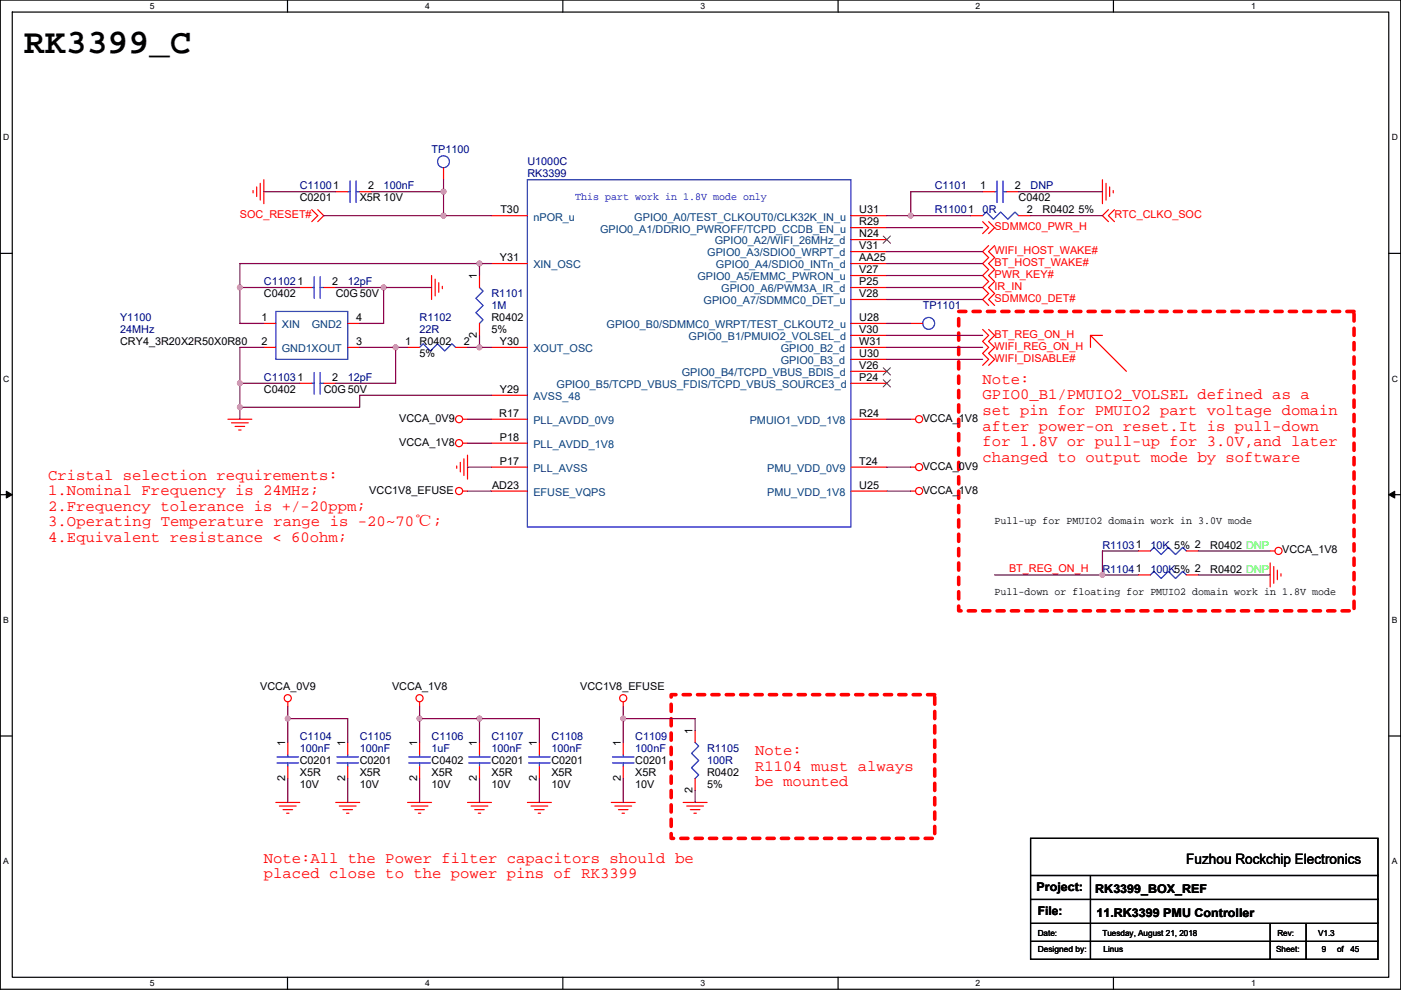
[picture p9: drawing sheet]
<svg xmlns="http://www.w3.org/2000/svg" width="297mm" height="210mm" viewBox="0 0 297 210" stroke-linecap="round" stroke-linejoin="round" font-family="sans-serif">
<path d="M.1 0h296.9v209.8h-296.9zM2.6 2.6h291.8v204.7h-291.8z" fill="none" stroke="#000" stroke-width=".25"/>
<g fill="#fff">
<path d="M31.8 .3h1v2h-1z"/>
<path d="M31.8 207.5h1v2.1h-1z"/>
</g>
<path d="M61 0v2.6M61 207.3v2.5" fill="none" stroke="#000" stroke-width=".25"/>
<g fill="#fff">
<path d="M90.1 .3h1v2h-1z"/>
<path d="M90.1 207.5h1v2.1h-1z"/>
</g>
<path d="M119.3 0v2.6M119.3 207.3v2.5" fill="none" stroke="#000" stroke-width=".25"/>
<g fill="#fff">
<path d="M148.5 .3h1v2h-1z"/>
<path d="M148.5 207.5h1v2.1h-1z"/>
</g>
<path d="M177.7 0v2.6M177.7 207.3v2.5" fill="none" stroke="#000" stroke-width=".25"/>
<g fill="#fff">
<path d="M206.9 .3h1v2h-1z"/>
<path d="M206.9 207.5h1v2.1h-1z"/>
</g>
<path d="M236.1 0v2.6M236.1 207.3v2.5" fill="none" stroke="#000" stroke-width=".25"/>
<g fill="#fff">
<path d="M265.2 .3h1v2h-1z"/>
<path d="M265.2 207.5h1v2.1h-1z"/>
<path d="M.7 28.2h1.3v2h-1.3z"/>
<path d="M295.1 28.2h1.3v2h-1.3z"/>
<path d="M.7 79.3h1.3v2.1h-1.3z"/>
<path d="M295.1 79.3h1.3v2.1h-1.3z"/>
</g>
<path d="M.1 53.7h2.5M294.4 53.7h2.6" fill="none" stroke="#000" stroke-width=".25"/>
<g fill="#fff">
<path d="M.7 130.5h1.2v2h-1.2z"/>
<path d="M295.1 130.5h1.2v2h-1.2z"/>
</g>
<path d="M.1 104.9h2.5M294.4 104.9h2.6" fill="none" stroke="#000" stroke-width=".25"/>
<path d="M1.3 104.2l1.3 .7-1.3 .7zM294.4 104.9l1.3-.7v1.4z" fill="#000" stroke="#000" stroke-width=".21"/>
<g fill="#fff">
<path d="M.7 181.7h1.2v2h-1.2z"/>
<path d="M295.1 181.7h1.2v2h-1.2z"/>
</g>
<path d="M.1 156.1h2.5M294.4 156.1h2.6M218.5 177.8h73.7v25.7h-73.7zM218.5 185.7h73.7M218.5 190.8h73.7M218.5 195.9h73.7M218.5 199.7h73.7M231.2 185.7v17.8M269.3 195.9v7.6M276.9 195.9v7.6" fill="none" stroke="#000" stroke-width=".25"/>
<g fill="none" stroke="#f00" stroke-width=".25">
<path d="M54.4 39.6v2.1M55.2 38.9v3.5M55.9 38.1v5.1M94 35.6v2.5M233.7 38.1v5.1M234.5 38.9v3.5M235.3 39.6v2.1M53.7 40.4v.5M66.1 44.5l1.3 1.2-1.3 1.3M67.4 44.5l1.2 1.2-1.2 1.3M71.2 40.7h2.5M76.3 40.7h2.5"/>
<path d="M91.5 58.4v5.1M92.3 59.2v3.6M93 60v2M101.7 58.4v2.6M104.2 55.9h7.6M104.2 45.7h7.6M180.4 45.7h7.6M180.4 48.3h7.6M180.4 50.8h7.6M180.4 55.9h7.6M180.4 53.4h7.6M180.4 58.4h7.6"/>
<path d="M205.8 45.7h2.5M208.3 40.7h2.6M208.3 47l1.3 1.3-1.3 1.3M209.6 52.1l-1.3 1.3 1.3 1.2-1.3 1.3 1.3 1.3-1.3 1.2 1.3 1.3-1.3 1.3 1.3 1.3-1.3 1.2 1.3 1.3M209.6 47l1.3 1.3-1.3 1.3M210.9 52.1l-1.3 1.3 1.3 1.2-1.3 1.3 1.3 1.3-1.3 1.2 1.3 1.3-1.3 1.3 1.3 1.3-1.3 1.2 1.3 1.3M213.4 40.7h2.6M216 45.7h2.5M235 44.5l-1.3 1.2 1.3 1.3M236 40.4v.5M236.3 44.5l-1.3 1.2 1.3 1.3M55.9 68.6h2.6"/>
<path d="M55.9 73.7h2.6M63.6 61h2.5M68.6 61h2.6M73.7 73.7h2.6M73.7 68.6h2.6M86.4 73.7h2.6M93.8 60.7v.5M96.6 73.7h2.5M101.7 68.6v2.5M104.2 73.7h7.6M180.4 78.8h7.6M180.4 76.2h7.6"/>
<path d="M180.4 73.7h7.6M180.4 71.1h7.6M180.4 68.6h7.6M180.4 63.5h7.6M180.4 61h7.6M193.1 68.6h2.5M208.3 69.9l1.3 1.2-1.3 1.3 1.3 1.3-1.3 1.3 1.3 1.2-1.3 1.3M209.6 69.9l1.3 1.2-1.3 1.3 1.3 1.3-1.3 1.3 1.3 1.2-1.3 1.3M231.2 71.1l7.6 7.7M231.2 71.1v2.6M231.2 71.1h2.5M48.3 88.9h5.1"/>
<path d="M49.1 89.7h3.5M49.8 90.4h2.1M50.6 91.2h.5M63.6 81.3h2.5M68.6 81.3h2.6M96.8 98.8v.5M97.6 98.1v2M98.1 94h1M98.1 88.9h1M98.4 97.3v3.6M99.1 96.5v5.1M104.2 99.1h7.6"/>
<path d="M104.2 88.9h7.6M104.2 94h7.6M104.2 83.8h7.6M180.4 81.3h7.6M180.4 88.9h7.6M180.4 99.1h7.6M193.1 88.9h1M193.1 99.1h1M98.1 104.2h1M104.2 104.2h7.6M180.4 104.2h7.6M193.1 104.2h1"/>
<path d="M241.4 116.9h2.5M251.5 116.9h2.6M269.3 116.9h1M269.3 119.4v5.1M241.4 121.9h2.5M251.5 121.9h2.6M270.1 120.2v3.5M270.8 120.9v2.1M271.6 121.7v.5M61 148.9v1M61 157.5v2.5M73.7 157.5v2.5"/>
<path d="M89 157.5v2.5M89 148.9v1M101.7 157.5v2.5M114.4 157.5v2.5M132.1 148.9v1M132.1 157.5v2.5M147.4 155v2.5M58.5 170.2h5.1M59.2 171h3.6M60 171.7h2M60.8 172.5h.5M61 162.6v2.5"/>
<path d="M71.2 170.2h5.1M71.9 171h3.6M72.7 171.7h2M73.5 172.5h.5M73.7 162.6v2.5M86.4 170.2h5.1M87.2 171h3.5M87.9 171.7h2.1M88.7 172.5h.5M89 162.6v2.5M99.1 170.2h5.1M99.9 171h3.5"/>
<path d="M100.6 171.7h2.1M101.4 172.5h.5M101.7 162.6v2.5M111.8 170.2h5.1M112.6 171h3.5M113.3 171.7h2.1M114.1 172.5h.5M114.4 162.6v2.5M129.6 170.2h5.1M130.4 171h3.5M131.1 171.7h2.1M131.9 172.5h.5"/>
<path d="M132.1 162.6v2.5M144.8 170.2h5.1M145.6 171h3.6M146.4 171.7h2M147.1 172.5h.5M147.4 165.1v2.6"/>
<circle cx="97.3" cy="94" r=".76"/>
<circle cx="97.3" cy="88.9" r=".76"/>
<circle cx="194.9" cy="88.9" r=".76"/>
<circle cx="194.9" cy="99.1" r=".76"/>
<circle cx="97.3" cy="104.1" r=".76"/>
<circle cx="194.9" cy="104.1" r=".76"/>
<circle cx="271.1" cy="116.8" r=".76"/>
<circle cx="61" cy="148.1" r=".76"/>
<circle cx="88.9" cy="148.1" r=".76"/>
<circle cx="132.1" cy="148.1" r=".76"/>
</g>
<path d="M203.3 66.1h83.8v63.5h-83.8zM142.3 147.3h55.9v30.5h-55.9z" fill="none" stroke="#f00" stroke-width=".76" stroke-dasharray="1.5 1.5"/>
<g fill="none" stroke="#00f" stroke-width=".25">
<path d="M74.2 38.4v4.5M75.5 38.4v4.5M111.8 38.1h68.6v73.7h-68.6zM211.4 38.4v4.5M212.7 38.4v4.5M66.6 58.7v4.6M67.9 58.7v4.6M73.7 40.7h.5M75.5 40.7h.8M208.3 45.7l.8-.7 1.5 1.5 1.5-1.5 1.6 1.5 1.5-1.5 .8 .7M210.9 40.7h.5M212.7 40.7h.7"/>
<path d="M58.5 66.1h15.2v10.1h-15.2zM66.1 61h.5M66.6 79v4.6M67.9 61h.7M67.9 79v4.6M89 73.7l.7-.8 1.5 1.5 1.6-1.5 1.5 1.5 1.5-1.5 .8 .8M101.7 61l.7 .7-1.5 1.6 1.5 1.5-1.5 1.5 1.5 1.5-.7 .8M66.1 81.3h.5M67.9 81.3h.7M243.9 116.9l.8-.8 1.5 1.5 1.5-1.5 1.5 1.5 1.6-1.5 .7 .8M243.9 121.9l.8-.7 1.5 1.5 1.5-1.5 1.5 1.5 1.6-1.5 .7 .7M147.4 157.5l.7 .8-1.5 1.5 1.5 1.5-1.5 1.5 1.5 1.6-.7 .7"/>
<path d="M58.7 161.8h4.6M58.7 160.5h4.6M61 160v.5M61 161.8v.8M71.4 161.8h4.6M71.4 160.5h4.6M73.7 160v.5M73.7 161.8v.8M86.7 161.8h4.5M86.7 160.5h4.5M89 160v.5M89 161.8v.8"/>
<path d="M99.4 161.8h4.5M99.4 160.5h4.5M101.7 160v.5M101.7 161.8v.8M112.1 161.8h4.5M112.1 160.5h4.5M114.4 160v.5M114.4 161.8v.8M129.9 161.8h4.5M129.9 160.5h4.5M132.1 160v.5M132.1 161.8v.8"/>
<circle cx="94" cy="34.3" r="1.26"/>
<circle cx="196.9" cy="68.6" r="1.26"/>
</g>
<path d="M187.3 50.1l1.5 1.5M188.8 50.1l-1.6 1.5M187.3 78l1.5 1.5M188.8 78l-1.6 1.5M187.3 80.5l1.5 1.6M188.8 80.5l-1.6 1.6" fill="none" stroke="#804000" stroke-width=".21"/>
<g fill="none" stroke="#800040" stroke-width=".25">
<path d="M94 38.1v2.6M55.9 40.7h15.3M68.6 45.7h25.4M78.8 40.7h15.2M94 40.7v5M94 45.7h10.2M101.7 55.9h-50.8v5.1M101.7 55.9v2.5M101.7 55.9h2.5M188 45.7h5.1M188 58.4h20.3M188 48.3h20.3"/>
<path d="M188 53.4h20.3M188 55.9h20.3M193.1 45.7h12.7M208.3 40.7h-15.2v5M216 40.7h17.7M218.5 45.7h15.2M50.9 61v7.6h5M50.9 61h12.7M55.9 73.7h-5v7.6h12.7M71.2 61h10.1M76.3 73.7h7.6M81.3 61h10.2"/>
<path d="M81.3 61v7.6h-5M83.9 73.7v7.6h-12.7M83.9 73.7h2.5M99.1 73.7h2.6M101.7 71.1v2.6M101.7 73.7h2.5M188 73.7h20.3M188 61h20.3M188 76.2h20.3M188 71.1h20.3M188 68.6h5.1M188 63.5h20.3"/>
<path d="M50.9 81.3v5.1M99.1 99.1h5.1M99.1 94h5.1M99.1 88.9h5.1M104.2 83.8h-27.9v2.6h-25.4v2.5M188 99.1h5.1M188 88.9h5.1M99.1 104.2h5.1M188 104.2h5.1M241.4 116.9h-7.7v5M254.1 116.9h15.2M210.9 121.9h22.8"/>
<path d="M233.7 121.9h7.7M254.1 121.9h15.2M61 149.9v2.5M61 152.4h12.7v5.1M61 152.4v5.1M89 149.9v2.5M89 152.4h12.7M89 152.4v5.1M101.7 152.4h12.7v5.1M101.7 152.4v5.1M132.1 152.4v5.1M132.1 152.4h15.3v2.6"/>
<path d="M132.1 149.9v2.5M61 165.1v5.1M73.7 165.1v5.1M89 165.1v5.1M101.7 165.1v5.1M114.4 165.1v5.1M132.1 165.1v5.1M147.4 167.7v2.5"/>
</g>
<g fill="#f0f" stroke="#f0f" stroke-width=".25">
<circle cx="61" cy="152.4" r=".5"/>
<circle cx="94" cy="45.7" r=".5"/>
<circle cx="83.9" cy="73.7" r=".5"/>
<circle cx="101.6" cy="55.9" r=".5"/>
<circle cx="50.8" cy="81.3" r=".5"/>
<circle cx="101.6" cy="73.7" r=".5"/>
<circle cx="50.8" cy="61" r=".5"/>
<circle cx="81.3" cy="61" r=".5"/>
<circle cx="193.1" cy="45.7" r=".5"/>
<circle cx="94" cy="40.6" r=".5"/>
<circle cx="50.8" cy="86.4" r=".5"/>
<circle cx="132.1" cy="152.4" r=".5"/>
<circle cx="101.6" cy="152.4" r=".5"/>
<circle cx="88.9" cy="152.4" r=".5"/>
<circle cx="233.7" cy="121.9" r=".5"/>
</g>
<text font-size="7.4" x="5.1" y="11.2">RK3399_C</text>
<g font-size="3.3" fill="#f00">
<text x="208.3" y="81.4">Note:</text>
<text x="208.3" y="84.7">GPIO0_B1/PMUIO2_VOLSEL defined as a</text>
<text x="208.3" y="88">set pin for PMUIO2 part voltage domain</text>
<text x="208.3" y="91.3">after power-on reset.It is pull-down</text>
<text x="208.3" y="94.6">for 1.8V or pull-up for 3.0V,and later</text>
<text x="10.2" y="101.7">Cristal selection requirements:</text>
<text x="208.3" y="97.9">changed to output mode by software</text>
<text x="10.2" y="105">1.Nominal Frequency is 24MHz;</text>
<text x="10.2" y="108.3">2.Frequency tolerance is +/-20ppm;</text>
<text x="10.2" y="111.6">3.Operating Temperature range is -20~70℃;</text>
<text x="10.2" y="114.9">4.Equivalent resistance &lt; 60ohm;</text>
<text x="160.1" y="160.1">Note:</text>
<text x="160.1" y="163.4">R1104 must always</text>
<text x="160.1" y="166.8">be mounted</text>
<text x="55.9" y="183">Note:All the Power filter capacitors should be</text>
<text x="55.9" y="186.3">placed close to the power pins of RK3399</text>
</g>
<text font-size="3" x="251.5" y="183.3">Fuzhou Rockchip Electronics</text>
<g font-size="2.5">
<text x="219.8" y="189.1">Project:</text>
<text x="232.2" y="189.3">RK3399_BOX_REF</text>
<text x="220" y="194.2">File:</text>
<text x="232.5" y="194.4">11.RK3399 PMU Controller</text>
</g>
<g font-size="2.3" fill="#000080">
<text x="91.5" y="32.6">TP1100</text>
<text x="111.8" y="35.1">U1000C</text>
<text x="63.6" y="40.2">C11001</text>
<text x="81.3" y="40.2">100nF</text>
<text x="111.8" y="37.6">RK3399</text>
<text x="198.2" y="40.2">C1101</text>
<text x="218.5" y="40.2">DNP</text>
<text x="198.2" y="45.3">R11001</text>
<text x="208.3" y="45.3">0R</text>
<text x="55.9" y="60.5">C11021</text>
<text x="73.7" y="60.5">12pF</text>
<text x="104.2" y="63">R1101</text>
<text x="104.2" y="65.6">1M</text>
<text x="195.6" y="65.6">TP1101</text>
<text x="25.5" y="68.1">Y1100</text>
<text x="25.5" y="70.7">24MHz</text>
<text x="89" y="68.1">R1102</text>
<text x="89" y="70.7">22R</text>
<text x="55.9" y="80.8">C11031</text>
<text x="73.7" y="80.8">12pF</text>
<text x="233.7" y="116.4">R11031</text>
<text x="243.9" y="116.4">10K 5% 2</text>
<text x="233.7" y="121.5">R11041</text>
<text x="243.9" y="121.5">100K5% 2</text>
<text x="63.6" y="157">C1104</text>
<text x="63.6" y="159.6">100nF</text>
<text x="76.3" y="157">C1105</text>
<text x="76.3" y="159.6">100nF</text>
<text x="91.5" y="157">C1106</text>
<text x="91.5" y="159.6">1uF</text>
<text x="104.2" y="157">C1107</text>
<text x="104.2" y="159.6">100nF</text>
<text x="116.9" y="157">C1108</text>
<text x="116.9" y="159.6">100nF</text>
<text x="134.7" y="157">C1109</text>
<text x="134.7" y="159.6">100nF</text>
<text x="149.9" y="159.6">R1105</text>
<text x="149.9" y="162.1">100R</text>
</g>
<g font-size="2.3">
<text x="78" y="40.1">2</text>
<text x="207.8" y="40.1">1</text>
<text x="215.2" y="40.1">2</text>
<text x="63.6" y="42.7">C0201</text>
<text x="76.3" y="42.7">X5R 10V</text>
<text x="106.1" y="45.2">T30</text>
<text x="182.2" y="47.8">R29</text>
<text x="182.2" y="45.2">U31</text>
<text x="216" y="42.7">C0402</text>
<text x="217.7" y="45.2">2</text>
<text x="221" y="45.3">R0402 5%</text>
<text x="182.2" y="52.8">V31</text>
<text x="182.2" y="50.3">N24</text>
<text x="101.1" y="59.2" transform="rotate(-90 101.1 59.2)">1</text>
<text x="106" y="55.4">Y31</text>
<text x="182.2" y="55.4">AA25</text>
<text x="182.2" y="57.9">V27</text>
<text x="55.9" y="63">C0402</text>
<text x="70.4" y="60.5">2</text>
<text x="71.2" y="63">C0G50V</text>
<text x="182.2" y="63">V28</text>
<text x="182.2" y="60.5">P25</text>
<text x="55.4" y="68.1">1</text>
<text x="75.5" y="68.1">4</text>
<text x="101.1" y="71.7" transform="rotate(-90 101.1 71.7)">2</text>
<text x="104.2" y="68.1">R0402</text>
<text x="104.2" y="70.7">5%</text>
<text x="182.2" y="68.1">U28</text>
<text x="182.2" y="70.6">V30</text>
<text x="25.5" y="73.2">CRY4_3R20X2R50X0R80</text>
<text x="55.4" y="73.2">2</text>
<text x="75.5" y="73.2">3</text>
<text x="85.9" y="73.2">1</text>
<text x="89" y="73.2">R0402</text>
<text x="89" y="75.7">5%</text>
<text x="98.4" y="73.2">2</text>
<text x="106" y="73.2">Y30</text>
<text x="182.2" y="75.7">U30</text>
<text x="182.2" y="73.2">W31</text>
<text x="55.9" y="83.4">C0402</text>
<text x="68.6" y="83.4">C0G50V</text>
<text x="70.4" y="80.8">2</text>
<text x="106" y="83.3">Y29</text>
<text x="182.2" y="80.8">P24</text>
<text x="182.2" y="78.2">V26</text>
<text x="84.6" y="89.5">VCCA_0V9</text>
<text x="105.9" y="88.4">R17</text>
<text x="182.2" y="88.4">R24</text>
<text x="195.6" y="89.5">VCCA_1V8</text>
<text x="84.6" y="94.5">VCCA_1V8</text>
<text x="106" y="93.5">P18</text>
<text x="106" y="98.6">P17</text>
<text x="182.2" y="98.6">T24</text>
<text x="195.6" y="99.6">VCCA_0V9</text>
<text x="78.3" y="104.7">VCC1V8_EFUSE</text>
<text x="104.3" y="103.6">AD23</text>
<text x="182.2" y="103.6">U25</text>
<text x="195.6" y="104.7">VCCA_1V8</text>
<text x="210.9" y="111.1">Pull-up for PMUIO2 domain work in 3.0V mode</text>
<text x="256.6" y="116.4">R0402 DNP</text>
<text x="271.8" y="117.4">VCCA_1V8</text>
<text x="256.6" y="121.5">R0402 DNP</text>
<text x="210.9" y="126.3">Pull-down or floating for PMUIO2 domain work in 1.8V mode</text>
<text x="55.2" y="146.3">VCCA_0V9</text>
<text x="83.1" y="146.3">VCCA_1V8</text>
<text x="123" y="146.3">VCC1V8_EFUSE</text>
<text x="146.9" y="155.7" transform="rotate(-90 146.9 155.7)">1</text>
<text x="60.5" y="158.3" transform="rotate(-90 60.5 158.3)">1</text>
<text x="73.2" y="158.3" transform="rotate(-90 73.2 158.3)">1</text>
<text x="88.4" y="158.3" transform="rotate(-90 88.4 158.3)">1</text>
<text x="101.1" y="158.3" transform="rotate(-90 101.1 158.3)">1</text>
<text x="113.8" y="158.3" transform="rotate(-90 113.8 158.3)">1</text>
<text x="131.6" y="158.3" transform="rotate(-90 131.6 158.3)">1</text>
<text x="60.5" y="165.7" transform="rotate(-90 60.5 165.7)">2</text>
<text x="63.6" y="162.1">C0201</text>
<text x="63.6" y="164.6">X5R</text>
<text x="63.6" y="167.2">10V</text>
<text x="73.2" y="165.7" transform="rotate(-90 73.2 165.7)">2</text>
<text x="76.3" y="162.1">C0201</text>
<text x="76.3" y="164.6">X5R</text>
<text x="76.3" y="167.2">10V</text>
<text x="88.4" y="165.7" transform="rotate(-90 88.4 165.7)">2</text>
<text x="91.5" y="162.1">C0402</text>
<text x="91.5" y="164.6">X5R</text>
<text x="91.5" y="167.2">10V</text>
<text x="101.1" y="165.7" transform="rotate(-90 101.1 165.7)">2</text>
<text x="104.2" y="162.1">C0201</text>
<text x="104.2" y="164.6">X5R</text>
<text x="104.2" y="167.2">10V</text>
<text x="113.8" y="165.7" transform="rotate(-90 113.8 165.7)">2</text>
<text x="116.9" y="162.1">C0201</text>
<text x="116.9" y="164.6">X5R</text>
<text x="116.9" y="167.2">10V</text>
<text x="131.6" y="165.7" transform="rotate(-90 131.6 165.7)">2</text>
<text x="134.7" y="162.1">C0201</text>
<text x="134.7" y="164.6">X5R</text>
<text x="134.7" y="167.2">10V</text>
<text x="149.9" y="164.6">R0402</text>
<text x="149.9" y="167.2">5%</text>
<text x="146.9" y="168.2" transform="rotate(-90 146.9 168.2)">2</text>
</g>
<g font-size="2.3" fill="#f00">
<text x="50.9" y="46.3">SOC_RESET#</text>
<text x="236.3" y="46.3">RTC_CLKO_SOC</text>
<text x="210.9" y="53.9">WIFI_HOST_WAKE#</text>
<text x="210.9" y="48.8">SDMMC0_PWR_H</text>
<text x="210.9" y="56.4">BT_HOST_WAKE#</text>
<text x="210.9" y="59">PWR_KEY#</text>
<text x="210.9" y="64.1">SDMMC0_DET#</text>
<text x="210.9" y="61.5">IR_IN</text>
<text x="210.9" y="71.7">BT_REG_ON_H</text>
<text x="210.9" y="74.2">WIFI_REG_ON_H</text>
<text x="210.9" y="76.8">WIFI_DISABLE#</text>
<text x="213.9" y="121.3">BT_REG_ON_H</text>
</g>
<g font-size="2.3" fill="#004080">
<text x="113.1" y="46.8">nPOR_u</text>
<text x="134.5" y="46.8">GPIO0_A0/TEST_CLKOUT0/CLK32K_IN_u</text>
<text x="127.2" y="49.3">GPIO0_A1/DDRIO_PWROFF/TCPD_CCDB_EN_u</text>
<text x="151.5" y="51.9">GPIO0_A2/WIFI_26MHz_d</text>
<text x="113.1" y="56.9">XIN_OSC</text>
<text x="147.9" y="59.5">GPIO0_A5/EMMC_PWRON_u</text>
<text x="150" y="54.4">GPIO0_A3/SDIO0_WRPT_d</text>
<text x="151.8" y="56.9">GPIO0_A4/SDIO0_INTn_d</text>
<text x="149.2" y="64.6">GPIO0_A7/SDMMC0_DET_u</text>
<text x="152.9" y="62">GPIO0_A6/PWM3A_IR_d</text>
<text x="59.8" y="69.6">XIN</text>
<text x="66.1" y="69.6">GND2</text>
<text x="128.6" y="69.6">GPIO0_B0/SDMMC0_WRPT/TEST_CLKOUT2_u</text>
<text x="59.8" y="74.7">GND1XOUT</text>
<text x="113.1" y="74.7">XOUT_OSC</text>
<text x="146" y="72.2">GPIO0_B1/PMUIO2_VOLSEL_d</text>
<text x="165.5" y="77.3">GPIO0_B3_d</text>
<text x="165.5" y="74.7">GPIO0_B2_d</text>
<text x="118" y="82.3">GPIO0_B5/TCPD_VBUS_FDIS/TCPD_VBUS_SOURCE3_d</text>
<text x="144.6" y="79.8">GPIO0_B4/TCPD_VBUS_BDIS_d</text>
<text x="113.1" y="90">PLL_AVDD_0V9</text>
<text x="113.1" y="84.9">AVSS_48</text>
<text x="159" y="90">PMUIO1_VDD_1V8</text>
<text x="113.1" y="95">PLL_AVDD_1V8</text>
<text x="113.1" y="100.1">PLL_AVSS</text>
<text x="162.6" y="100.1">PMU_VDD_0V9</text>
<text x="113.1" y="105.2">EFUSE_VQPS</text>
<text x="162.6" y="105.2">PMU_VDD_1V8</text>
</g>
<text font-size="2.3" fill="#00f" x="122" y="42.5">This part work in 1.8V mode only</text>
<g font-size="1.8">
<text x="31.8" y="1.9">5</text>
<text x="90.1" y="1.9">4</text>
<text x="148.5" y="1.9">3</text>
<text x="206.9" y="1.9">2</text>
<text x="265.2" y="1.9">1</text>
<text x=".7" y="29.8">D</text>
<text x="295.1" y="29.8">D</text>
<text x=".7" y="81">C</text>
<text x="295.1" y="81">C</text>
<text x=".7" y="132.1">B</text>
<text x="295.1" y="132.1">B</text>
<text x=".7" y="183.3">A</text>
<text x="295.1" y="183.3">A</text>
<text x="220" y="198.5">Date:</text>
<text x="220" y="202">Designed by:</text>
<text x="233.7" y="198.5">Tuesday, August 21, 2018</text>
<text x="234" y="202">Linus</text>
<text x="270.6" y="202">Sheet:</text>
<text x="270.8" y="198.5">Rev:</text>
<text x="279.5" y="198.5">V1.3</text>
<text x="280.2" y="202">9</text>
<text x="283.5" y="202">of</text>
<text x="286.3" y="202">45</text>
<text x="31.8" y="209.2">5</text>
<text x="90.1" y="209.2">4</text>
<text x="148.5" y="209.2">3</text>
<text x="206.9" y="209.2">2</text>
<text x="265.2" y="209.2">1</text>
</g>
</svg>
